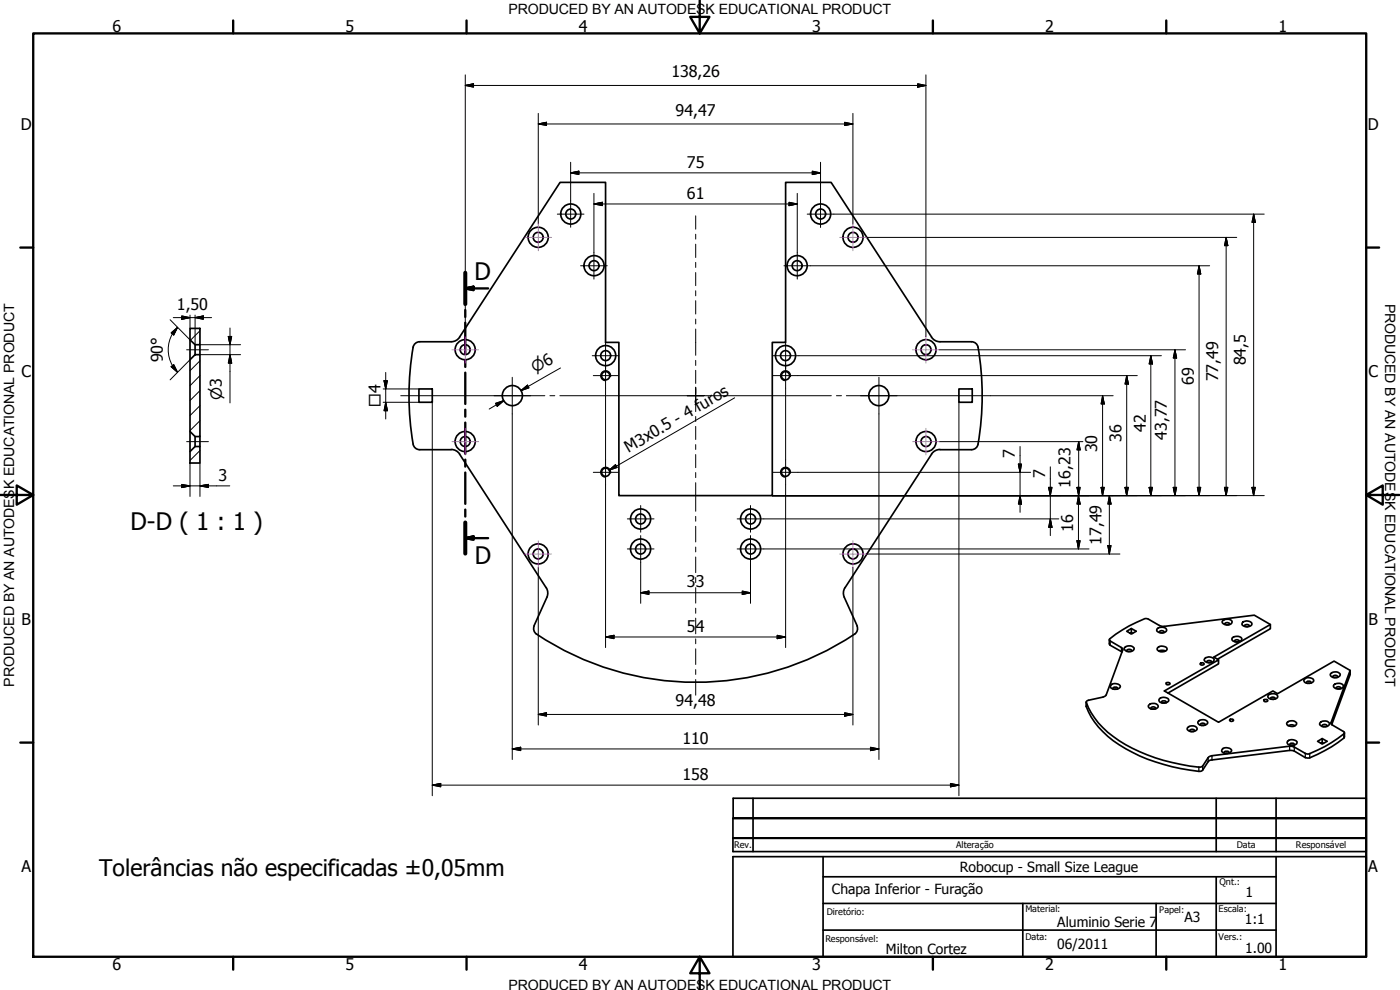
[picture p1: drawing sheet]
<svg xmlns="http://www.w3.org/2000/svg" width="420mm" height="297mm" viewBox="0 0 420 297" stroke-linecap="round" stroke-linejoin="round" font-family="sans-serif">
<!-- layer: Visible (ISO) -->
<g fill="none" stroke="#000" stroke-width=".51">
<path d="M57 98.5h3v4.9h-1.5l-1.5-1.4zM57 107.9l1.5-1.5h1.5v24.6h-1.5l-1.5-1.5zM57 102v5.9M58.5 103.4v3M60 103.4v3M124 104.2a86 86 0 0 0 0 29M125.7 116.7h4v4h-4zM135.4 102.5l-9.9 .1-1.2 .7-.3 .9M137.9 101.1l30.2-46.4h13.6v48h4v46h46.1v-46h4v-48h13.6l30.5 46.9 .8 .6 .9 .3h9.9l1.3 .5a3.5 3.5 0 0 1 1 2.9 84.2 84.2 0 0 1-.4 27.8l-.9 1-.9 .2h-9.5M137.9 101.2l-1 1-1.5 .3M180.5 112.7a1.24 1.24 0 0 1 1.8-1.1 1.24 1.24 0 0 1 .3 2 1.24 1.24 0 0 1-2-.5l-.1-.4M234.5 112.7a1.24 1.24 0 0 1 1.7-1.1 1.24 1.24 0 0 1 .4 2 1.24 1.24 0 0 1-2-.5l-.1-.4"/>
<path d="M287.8 116.7h4v4h-4zM57 135.5l1.5-1.5h1.5v4.9h-3zM57 129.5v6M58.5 131v3M60 131v3M124 133.3l.3 .8 1.2 .8h9.9M135.4 134.9l1.5 .3 1 1M137.9 136.3l26 40M282.1 134.9l-1 .1-1.2 .8-26.5 40.9-.3 1.5 .3 1 3.8 8.6M163.9 176.3l.4 .9v1.5l-4 9.1M160.3 187.8l-.1 1.4 .8 1.1M161 190.2a86 86 0 0 0 95.5 0"/>
<path d="M257.2 187.8l.1 1.4-.8 1.1M337.5 194.3l.8-.4a1.49 1.49 0 0 1 2.1 .8 1.73 1.73 0 0 1-3-.2zM338.2 195.4a.7 .7 0 0 1 .7-.6 .7 .7 0 0 1 .7 .6M338.6 195.5h.6M339.5 188.6l1.5 .8-1.5 .8-1.4-.8 1.4-.8v1.3l-.3 .1M339.5 189.9l.4 .1M347.3 188.6l1.2-.4a1.04 1.04 0 0 1 1.2 .1 1.04 1.04 0 0 1 .3 1.1 2.07 2.07 0 0 1-2.8-.1zM347.4 194.4a1.99 1.99 0 0 1 2.8 .1l.1 .3a1.94 1.94 0 0 1-3 .1zM347.7 195.3l.9-.2 1.2 .2M347.9 189.8a.71 .71 0 0 1 .7-.6 .71 .71 0 0 1 .7 .6M348.3 189.9h.7M360.4 198.9l.9 .1v.4l-.2 .1a.58 .58 0 0 1-.9-.4z"/>
<path d="M361.8 197.3l1.5-.1a.88 .88 0 0 1 .9 1.2 1.82 1.82 0 0 1-2.8-.5zM362.2 198.7a.71 .71 0 0 1 .7-.5 .71 .71 0 0 1 .7 .5M362.6 198.8h.6M366.9 186.3a1.75 1.75 0 0 1 2.9 .4 1.7 1.7 0 0 1-3-.2zM367.6 187.4a.71 .71 0 0 1 .7-.6 .71 .71 0 0 1 .7 .6M368 187.5h.6M369.8 191.4a1.8 1.8 0 0 1 2.9 .4 1.7 1.7 0 0 1-3-.1zM370.5 192.5a.71 .71 0 0 1 .7-.6 .71 .71 0 0 1 .7 .6M370.8 192.6h.7M372.9 186.8a1.82 1.82 0 0 1 2.8 .4 1.89 1.89 0 0 1-3 .2zM373.5 187.9a.71 .71 0 0 1 .7-.5 .71 .71 0 0 1 .7 .5M373.9 188h.6"/>
<path d="M333.6 205.3l1.5-.1a1.13 1.13 0 0 1 1.1 .8 1.94 1.94 0 0 1-3 .2zM334 206.7a.71 .71 0 0 1 .7-.5 .71 .71 0 0 1 .7 .5M334.4 206.8h.6M344.7 211.6a1.72 1.72 0 0 1 2.9 .4 1.73 1.73 0 0 1-3-.2zM345.4 212.7a.74 .74 0 0 1 .7-.6 .74 .74 0 0 1 .7 .6M345.8 212.8h.7M347.9 209.7a1.8 1.8 0 0 1 2.9 .5 1.87 1.87 0 0 1-2.9 .1zM348.6 210.9v-.2a.81 .81 0 0 1 .7-.4 .81 .81 0 0 1 .7 .6M348.9 210.9h.7M350.1 204.8l.9 .1 .1 .4a.69 .69 0 0 1-1.2-.3zM356.4 218.3a1.74 1.74 0 0 1 2.9 .4 1.94 1.94 0 0 1-3 .2zM357.1 219.4a.71 .71 0 0 1 .7-.6 .71 .71 0 0 1 .7 .6"/>
<path d="M357.4 219.5h.7M359.6 216.5a1.74 1.74 0 0 1 2.9 .4 1.73 1.73 0 0 1-3-.2zM360.2 217.6a.7 .7 0 0 1 .7-.6 .7 .7 0 0 1 .7 .6M360.6 217.7h.7M369 216l.8-.2 .4 .3-.3 .3a.58 .58 0 0 1-.9-.4zM379.4 209.9a.78 .78 0 0 1 1.1 .3l-.3 .3h-.7l-.2-.2zM380.6 208.6a1.8 1.8 0 0 1 2.9 .4 1.7 1.7 0 0 1-3-.1zM381.3 209.7a.71 .71 0 0 1 .7-.5 .71 .71 0 0 1 .7 .5M381.6 209.8h.7M386.3 216.8l.7-.5a1.49 1.49 0 0 1 2.1 .9 1.73 1.73 0 0 1-3-.2zM386.6 217.7l.8-.2 1.3 .2M391.4 203.8a1.8 1.8 0 0 1 2.9 .5 1.88 1.88 0 0 1-2.9 .1z"/>
<path d="M392 205a.75 .75 0 0 1 .8-.6 .75 .75 0 0 1 .7 .6M392.4 205h.7M396.4 216.6l.5-.2a1.52 1.52 0 0 1 2.1 .9 1.94 1.94 0 0 1-3 .1zM396.8 218a.7 .7 0 0 1 .7-.7 .7 .7 0 0 1 .7 .7M397.2 218h.6M399.4 202.1l.7-.4a1.49 1.49 0 0 1 2.1 .9 1.73 1.73 0 0 1-3-.2zM399.5 216.8l5.7-15.6v1.2l-5.5 15M400 203.2a.7 .7 0 0 1 .7-.6 .7 .7 0 0 1 .7 .6M400.3 205.5a1.8 1.8 0 0 1 2.9 .4 1.7 1.7 0 0 1-3-.1zM400.4 203.3h.7M401 206.6a.71 .71 0 0 1 .7-.6 .71 .71 0 0 1 .7 .6M401.4 206.7h.6"/>
<path d="M367 224.6l1.5-.2a1.13 1.13 0 0 1 1.1 .9 1.94 1.94 0 0 1-3 .1zM367.4 226l.1-.5 .3-.1a.81 .81 0 0 1 1.1 .4l-.1 .2M367.8 226h.6M386.4 222.4a2.07 2.07 0 0 1 2.9 .2 1.5 1.5 0 0 1-2.4 .9 .73 .73 0 0 1-.5-1.1zM387.1 223.6a.71 .71 0 0 1 .7-.6 .71 .71 0 0 1 .7 .6M387.4 223.6h.7M396.8 221.6l1.5 .8-1.5 .9-1.4-.9 1.4-.8v1.2l-.3 .2M396.8 222.8l.4 .2"/>
<circle cx="161.5" cy="71.2" r="1.49"/>
<circle cx="161.5" cy="71.2" r="3"/>
<circle cx="171.3" cy="64.2" r="1.49"/>
<circle cx="171.3" cy="64.2" r="3"/>
<circle cx="178.3" cy="79.7" r="1.49"/>
<circle cx="178.3" cy="79.7" r="3"/>
<circle cx="239.2" cy="79.7" r="1.49"/>
<circle cx="239.2" cy="79.7" r="3"/>
<circle cx="246.3" cy="64.2" r="1.49"/>
<circle cx="246.3" cy="64.2" r="3"/>
<circle cx="256" cy="71.2" r="1.49"/>
<circle cx="256" cy="71.2" r="3"/>
<circle cx="139.6" cy="104.9" r="1.49"/>
<circle cx="139.6" cy="104.9" r="3"/>
<circle cx="153.8" cy="118.7" r="3"/>
<circle cx="181.8" cy="106.7" r="1.49"/>
<circle cx="181.8" cy="106.7" r="3"/>
<circle cx="235.7" cy="106.7" r="1.49"/>
<circle cx="235.7" cy="106.7" r="3"/>
<circle cx="263.7" cy="118.7" r="3"/>
<circle cx="277.9" cy="104.9" r="1.49"/>
<circle cx="277.9" cy="104.9" r="3"/>
<circle cx="139.6" cy="132.5" r="1.49"/>
<circle cx="139.6" cy="132.5" r="3"/>
<circle cx="277.9" cy="132.5" r="1.49"/>
<circle cx="277.9" cy="132.5" r="3"/>
<circle cx="181.8" cy="141.7" r="1.24"/>
<circle cx="192.2" cy="155.7" r="1.49"/>
<circle cx="192.2" cy="155.7" r="3"/>
<circle cx="225.3" cy="155.7" r="1.49"/>
<circle cx="225.3" cy="155.7" r="3"/>
<circle cx="235.7" cy="141.7" r="1.24"/>
<circle cx="161.5" cy="166.2" r="1.49"/>
<circle cx="161.5" cy="166.2" r="3"/>
<circle cx="192.2" cy="164.7" r="1.49"/>
<circle cx="192.2" cy="164.7" r="3"/>
<circle cx="225.3" cy="164.7" r="1.49"/>
<circle cx="225.3" cy="164.7" r="3"/>
<circle cx="256" cy="166.2" r="1.49"/>
<circle cx="256" cy="166.2" r="3"/>
</g>
<!-- layer: Visible Narrow (ISO) -->
<g fill="none" stroke="#000" stroke-width=".38">
<path d="M183.2 113a1.49 1.49 0 0 0-1.2-1.7 1.49 1.49 0 0 0-1.7 1.2 1.49 1.49 0 0 0 1.2 1.7M237.2 113a1.49 1.49 0 0 0-1.2-1.7 1.49 1.49 0 0 0-1.7 1.2 1.49 1.49 0 0 0 1.2 1.7M183.2 141.9a1.49 1.49 0 0 0-1.2-1.7 1.49 1.49 0 0 0-1.7 1.2 1.49 1.49 0 0 0 1.2 1.8M237.2 141.9a1.49 1.49 0 0 0-1.2-1.7 1.49 1.49 0 0 0-1.7 1.2 1.49 1.49 0 0 0 1.2 1.8M333.2 192.3v1.3M336.5 194.3v1.2M326 210.7v1.3M399.5 216.8v.4M359.8 230.2v1.2M360.9 229.9v1.2M362.6 227.3v1.2M363.7 226.7v1.3"/>
<path d="M387 223.9v1.3M388.4 224.1v1.2M391.7 226v1.3M393.1 226.1v1.3M403.3 220.2v1.3"/>
</g>
<path d="M332.9 191.9v1.3l.3 .4 3.5 2M365.4 197.8l15.9-9.2v-1.2l-17 9.8 1.4 .8M381.3 187.4l-4.9-2.8-27 3.3-1.4-.2-4-2.1a33.4 33.4 0 0 0-11.1 6.2l.1 .4 3.5 2.1 .5 .5-5 13.7-1 .7-4.4 .9-.6 .5a22.5 22.5 0 0 0 9.9 11.6 53.4 53.4 0 0 0 24.6 7.9l.4-.2 1.7-2.6 1.1-.6 23.3-2.8 1.4 .2 4 2.1a33.4 33.4 0 0 0 11.1-6.2l-.1-.4-3.8-2.3-.1-.5M326 210.6v1.4a26.5 26.5 0 0 0 13.9 13.7 54.5 54.5 0 0 0 20.6 5.7l.4-.3 1.7-2.6 1.1-.5 23.3-2.8 1.4 .1 3.3 2 1.4 .1a36.5 36.5 0 0 0 10.3-6.1l.1-1.4M405.2 201.2l-4.8-2.8-17 9.7-1.4-.8-16.3 9.4-16.3-9.4 16.3-9.3v1.2l-15.2 8.7" fill="none" stroke="#000" stroke-width=".51"/>
<!-- layer: Section Line (ISO) -->
<g fill="none" stroke="#000" stroke-width=".7">
<path d="M139.6 86.5l2.5-.5v1zM139.6 81.8v9.4M139.6 93v2.1M139.6 96.8v9.4M139.6 86.5h6.9M139.6 108v2.1M139.6 111.8v9.4M139.6 122.9v2.1M139.6 126.8v9.4M139.6 137.9v2.1M139.6 141.8v9.4M139.6 152.9v2.1"/>
<path d="M139.6 156.8v9.3M139.6 161.5l2.5-.5v.9zM139.6 161.5h6.9"/>
</g>
<path d="M139.6 81.8v9.4M139.6 156.8v9.3" fill="none" stroke="#000" stroke-width="1.2"/>
<path d="M139.6 86.5l2.5-.5zM139.6 86.5l2.5-.5v1zM139.6 161.5l2.5-.5zM139.6 161.5l2.5-.5v.9z" fill="#000" stroke="#000" stroke-width=".7"/>
<!-- layer: Border (ISO) -->
<g fill="none" stroke="#000" stroke-width=".7">
<path d="M10 10h400v277.1h-400zM70 6.1v3.9M140 6.1v3.9M210 0v10l-2.9-4.9h5.8l-2.9 4.9M280 6.1v3.9M350 6.1v3.9M6.1 74.3h3.9M410 74.3h3.9M0 148.5h10l-5-2.8v5.7l5-2.9M410 148.5l5 2.9v-5.7l-5 2.8h10M6.1 222.8h3.9M410 222.8h3.9"/>
<path d="M70 287.1v3.8M140 287.1v3.8M210 287.1l2.9 4.9h-5.8l2.9-4.9v9.9M280 287.1v3.8M350 287.1v3.8"/>
</g>
<!-- layer: Title (ANSI) -->
<path d="M220 257h190v30.1h-190zM247 257v30.1M383 257v30.1M247 279.1h136M247 271.1h136M307 271.1v16M365 263.1v24" fill="none" stroke="#000" stroke-width=".51"/>
<!-- layer: Title (ISO) -->
<path d="M220 239.5h190v16h-190v-10h190h-190zM226 239.5v16M365 239.5v16M383 239.5v16M410 251.5h-190h190M247 263.1h136M347 271.1v16" fill="none" stroke="#000" stroke-width=".51"/>
<!-- layer: Hatch (ISO) -->
<path d="M60 99.2l-2.9 2.9M60 117.2l-3 3M60 112.7l-3 3M60 108.3l-3 2.9M60 135.2l-3 3M60 130.7l-.3 .3M60 126.2l-3 3M60 121.7l-3 3" fill="none" stroke="#000" stroke-width=".3"/>
<!-- layer: Centerline (ISO) -->
<g fill="none" stroke="#000" stroke-width=".3">
<path d="M208.8 64.8v4M208.8 70.3v1.4M208.8 73.3v4M208.8 78.7v1.5M208.8 81.8v3.9M208.8 87.2v1.6M208.8 90.2v4M208.8 95.7v1.5M208.8 98.7v7.9M56 105h6.5M208.8 108.1v1.6M208.8 111.1v3.9"/>
<path d="M208.8 116.6v1.4M208.8 119.6v3.9M56 132.5h6.5M208.8 125v1.5M208.8 127.9v4M208.8 133.4v1.5M208.8 136.4v3.9M208.8 141.8v1.5M208.8 144.8v8.6M208.8 154.9v1.5M208.8 157.9v4.7M208.8 164.1v1.5"/>
<path d="M208.8 167.1v4.7M208.8 173.3v1.5M208.8 176.3v4.7M208.8 182.5v1.5M208.8 185.5v4.7M208.8 191.7v1.5M208.8 194.7v4.7M208.8 200.9v1.5M208.8 203.9v4.7"/>
</g>
<!-- layer: Center Mark (ISO) -->
<g fill="none" stroke="#000" stroke-width=".3">
<path d="M167.3 64.2h8M171.3 60.2v8M174.2 79.7h8M178.2 75.7v8M235.3 79.7h8M239.3 75.7v8M242.3 64.2h8M246.3 60.2v8M120.3 118.7h43.2M148.3 118.7h11M153.7 113.2v11M165 118.7h1.5"/>
<path d="M168 118.7h40.8v2.5v-5v2.5h-2.6h43.3M177.7 106.7h8M178.1 112.7h7.4M181.7 102.7v8M181.7 109v7.4M231.8 106.7h8M232 112.7h7.5M235.8 102.7v8M235.8 109v7.4M251 118.7h1.5M254 118.7h43.2M258.3 118.7h10.9"/>
<path d="M263.8 113.2v11M181.7 138v7.5M235.8 138v7.5M178.1 141.7h7.4M188.3 155.7h8M192.3 151.7v8M221.2 155.7h8M225.2 151.7v8M232 141.7h7.5M188.3 164.7h8M192.3 160.7v8M221.2 164.7h8"/>
<path d="M225.2 160.7v8"/>
</g>
<!-- layer: Dimension (ISO) -->
<g fill="none" stroke="#000" stroke-width=".3">
<path d="M139.6 25.6l2.5-.5v1zM139.6 25.6h138.3M139.6 22.5v78.5M161.5 37.2l2.5-.5v.9zM161.5 34v33.2M161.5 37.2h94.5M253.5 36.7l2.5 .5-2.5 .4zM256 34v33.2M275.4 25.1l2.5 .5-2.5 .5zM277.9 22.5v78.5M171.3 51.9l2.4-.5v1zM171.3 51.9h75"/>
<path d="M171.3 48.7v11.5M178.2 58v17.7M239.3 58v17.7M243.8 51.4l2.5 .5-2.5 .5zM246.3 48.7v11.5M178.2 61.2l2.6-.5v1zM178.2 61.2h61.1M236.8 60.7l2.5 .5-2.5 .5zM243.3 79.7h119.7M250.3 64.2h129.1M260 71.2h111.2M359.9 79.7l.5 2.5h-1.1z"/>
<path d="M359.9 79.7v69M368 71.2l.5 2.5h-1zM368 71.2v77.5M376.2 64.2l.5 2.5h-1zM376.2 64.2v84.5M51.1 95.9l5.9 6.1M51.4 99.9l1.9-1.7-1.2 2.3zM52 95.3h11.5M53.3 98.2a9.5 9.5 0 0 0 0 13.5M54.5 94.8l2.5 .5-2.5 .5zM57 94.5v4M58.5 95.3l2.5-.5v1z"/>
<path d="M58.5 94.5v8.9M69 98.4v22.5M51.4 110l.7-.6 1.2 2.3zM57 107.9l-5.9 6.1M60 103.4h12.2M60 106.4h12.2M68.5 101h1l-.5 2.4zM69 106.4l.5 2.6h-1zM115 116.7h10.7M115.3 114.2h1l-.5 2.5zM115.8 111.7v14M156.3 117.2l2-1.6 .4 .8z"/>
<path d="M168.2 110.4l-11.9 6.8 2.2-1.3M181.7 116.4v2.2M181.7 118.8v19.2M235.8 116.4v2.2M235.8 118.8v19.2M239.5 112.7h101.8M239.8 106.7h38M278 106.7h70.6M281.9 105h73.9M297.2 118.7h36.9M330.9 118.7l.5 2.5h-.9zM330.9 118.7v30"/>
<path d="M338.1 112.7l.5 2.5h-1zM338.1 112.7v36M345.4 106.7l.5 2.5h-1zM345.4 106.7v42M352.6 105l.5 2.4h-1zM352.6 105v43.7M57 138.9v10.1M60 138.9v10.1M115 120.7h10.7M115.8 120.7l.5 2.5h-1zM129.7 120.7v118M148.7 121l2.5-.8-2 1.7z"/>
<path d="M151.2 120.2l-4.4 2.5M153.7 124.2v103.7M263.8 124.2v103.7M281.9 132.5h43.1M287.8 120.7v118M305.6 139.2h1l-.5 2.5zM306.1 134v19.7M323.7 132.5l.5 2.5h-1zM323.7 132.5v16.2M52 145.8h17M54.5 145.3l2.5 .5-2.5 .5zM60 145.8l2.5-.5v1z"/>
<path d="M181.7 145.5v48.8M229.2 155.7h88.6M231.8 148.7h147.6M235.8 145.5v48.8M239.5 141.7h69.8M306.1 148.7l.5 2.5h-1zM314.7 146.2h1l-.5 2.5zM315.2 155.7l.5 2.5h-1zM315.2 140.1v20.6M323.2 146.2h1l-.5 2.5zM323.7 148.7l.5 2.5h-1zM323.7 148.7v16"/>
<path d="M330.5 146.2h.9l-.5 2.5zM332.9 148.7l.5 2.5h-.9zM332.9 148.7v17.5M337.6 146.2h1l-.5 2.5zM344.9 146.2h1l-.5 2.5zM352.1 146.2h1l-.5 2.5zM359.3 146.2h1.1l-.5 2.5zM367.5 146.2h1l-.5 2.5zM375.7 146.2h1l-.5 2.5zM161.5 170.2v47.3M192.3 177.8l2.5-.5v1.1zM192.3 177.8h32.9"/>
<path d="M192.3 168.7v12.3M222.8 177.3l2.4 .5-2.4 .6zM225.2 168.7v12.3M229.2 164.7h26.7M256 170.2v47.3M256.1 164.7h70.7M260 166.2h76.1M323.2 162.2h1l-.5 2.5zM332.5 163.7h.9l-.5 2.5zM181.7 191.1l2.6-.5v1zM181.7 191.1h54.1M233.2 190.6l2.6 .5-2.6 .5z"/>
<path d="M161.5 214.4l2.5-.5v1zM161.5 214.4h94.5M253.5 213.9l2.5 .5-2.5 .5zM129.7 235.6l2.6-.5v1zM129.7 235.6h158.1M153.7 224.7l2.6-.5v1zM153.7 224.7h110.1M261.2 224.2l2.6 .5-2.6 .5zM285.2 235.1l2.6 .5-2.6 .5z"/>
</g>
<g fill="#000" stroke="#000" stroke-width=".3">
<path d="M139.6 25.6l2.5-.5zM139.6 25.6l2.5-.5v1zM161.5 37.2l2.5-.5zM161.5 37.2l2.5-.5v.9zM253.5 37.6l2.5-.4zM253.5 36.7l2.5 .5-2.5 .4zM275.4 26.1l2.5-.5zM275.4 25.1l2.5 .5-2.5 .5zM171.3 51.9l2.4-.5zM171.3 51.9l2.4-.5v1zM243.8 52.4l2.5-.5zM243.8 51.4l2.5 .5-2.5 .5z"/>
<path d="M178.2 61.2l2.6-.5zM178.2 61.2l2.6-.5v1zM236.8 61.7l2.5-.5zM236.8 60.7l2.5 .5-2.5 .5zM368 71.2l.5 2.5zM368 71.2l.5 2.5h-1zM376.2 64.2l.5 2.5zM376.2 64.2l.5 2.5h-1zM54.5 95.8l2.5-.5zM54.5 94.8l2.5 .5-2.5 .5zM58.5 95.3l2.5-.5zM58.5 95.3l2.5-.5v1z"/>
<path d="M359.9 79.7l.5 2.5zM359.9 79.7l.5 2.5h-1.1zM51.4 110l1.9 1.7zM51.4 110l.7-.6 1.2 2.3zM53.3 98.2l-1.2 2.3zM51.4 99.9l1.9-1.7-1.2 2.3zM68.5 101l.5 2.4zM68.5 101h1l-.5 2.4zM69 106.4l.5 2.6zM69 106.4l.5 2.6h-1zM115.3 114.2l.5 2.5zM115.3 114.2h1l-.5 2.5z"/>
<path d="M156.3 117.2l2-1.6zM156.3 117.2l2-1.6 .4 .8zM338.1 112.7l.5 2.5zM338.1 112.7l.5 2.5h-1zM345.4 106.7l.5 2.5zM345.4 106.7l.5 2.5h-1zM352.6 105l.5 2.4zM352.6 105l.5 2.4h-1zM115.8 120.7l.5 2.5zM115.8 120.7l.5 2.5h-1zM149.2 121.9l2-1.7zM148.7 121l2.5-.8-2 1.7z"/>
<path d="M305.6 139.2l.5 2.5zM305.6 139.2h1l-.5 2.5zM323.7 132.5l.5 2.5zM323.7 132.5l.5 2.5h-1zM330.9 118.7l.5 2.5zM330.9 118.7l.5 2.5h-.9zM54.5 146.3l2.5-.5zM54.5 145.3l2.5 .5-2.5 .5zM60 145.8l2.5-.5zM60 145.8l2.5-.5v1zM306.1 148.7l.5 2.5zM306.1 148.7l.5 2.5h-1z"/>
<path d="M314.7 146.2l.5 2.5zM314.7 146.2h1l-.5 2.5zM315.2 155.7l.5 2.5zM315.2 155.7l.5 2.5h-1zM323.2 146.2l.5 2.5zM323.2 146.2h1l-.5 2.5zM323.7 148.7l.5 2.5zM323.7 148.7l.5 2.5h-1zM330.5 146.2l.4 2.5zM330.5 146.2h.9l-.5 2.5zM332.9 148.7l.5 2.5zM332.9 148.7l.5 2.5h-.9z"/>
<path d="M337.6 146.2l.5 2.5zM337.6 146.2h1l-.5 2.5zM344.9 146.2l.5 2.5zM344.9 146.2h1l-.5 2.5zM352.1 146.2l.5 2.5zM352.1 146.2h1l-.5 2.5zM359.3 146.2l.6 2.5zM359.3 146.2h1.1l-.5 2.5zM367.5 146.2l.5 2.5zM367.5 146.2h1l-.5 2.5zM375.7 146.2l.5 2.5zM375.7 146.2h1l-.5 2.5z"/>
<path d="M192.3 177.8l2.5-.5zM192.3 177.8l2.5-.5v1.1zM222.8 178.4l2.4-.6zM222.8 177.3l2.4 .5-2.4 .6zM323.2 162.2l.5 2.5zM323.2 162.2h1l-.5 2.5zM332.5 163.7l.4 2.5zM332.5 163.7h.9l-.5 2.5zM181.7 191.1l2.6-.5zM181.7 191.1l2.6-.5v1zM233.2 191.6l2.6-.5zM233.2 190.6l2.6 .5-2.6 .5z"/>
<path d="M161.5 214.4l2.5-.5zM161.5 214.4l2.5-.5v1zM253.5 214.9l2.5-.5zM253.5 213.9l2.5 .5-2.5 .5zM129.7 235.6l2.6-.5zM129.7 235.6l2.6-.5v1zM153.7 224.7l2.6-.5zM153.7 224.7l2.6-.5v1zM261.2 225.2l2.6-.5zM261.2 224.2l2.6 .5-2.6 .5zM285.2 236.1l2.6-.5zM285.2 235.1l2.6 .5-2.6 .5z"/>
</g>
<!-- layer: Symbol (ISO) -->
<path d="M220.5 119.4l-37.7 21.7M182.8 141.1l1.9-1.7 .5 .9z" fill="none" stroke="#000" stroke-width=".3"/>
<path d="M182.8 141.1l1.9-1.7zM182.8 141.1l1.9-1.7 .5 .9z" fill="#000" stroke="#000" stroke-width=".3"/>
<!-- layer: Center Mark (ISO) -->
<g fill="none" stroke="#f0f" stroke-width=".3">
<path d="M157.5 71.2h8M161.5 67.2v8M252 71.2h8M256 67.2v8M135.6 105h8M139.6 101v8M273.9 105h8M277.9 101v8M135.6 132.5h8M139.6 128.5v8M273.9 132.5h8M277.9 128.5v8"/>
<path d="M157.5 166.2h8M161.5 162.2v8M252 166.2h8M256 162.2v8"/>
</g>
<g font-size="7.2">
<text x="142.4" y="84">D</text>
<text x="39.2" y="159.1">D-D ( 1 : 1 )</text>
<text x="142.5" y="169.2">D</text>
</g>
<text font-size="6.9" x="29.8" y="262.9">Tolerâncias não especificadas ±0,05mm</text>
<g font-size="4.8">
<text x="33.7" y="9.6">6</text>
<text x="103.7" y="9.6">5</text>
<text x="173.7" y="9.6">4</text>
<text x="243.7" y="9.6">3</text>
<text x="313.7" y="9.6">2</text>
<text x="383.7" y="9.6">1</text>
<text x="201.5" y="23.2">138,26</text>
<text x="202.8" y="34.8">94,47</text>
<text x="6.2" y="38.9">D</text>
<text x="410.5" y="38.9">D</text>
<text x="206.1" y="50.3">75</text>
<text x="206.1" y="59.6">61</text>
<text x="53.1" y="92.9">1,50</text>
<text x="6.4" y="113.1">C</text>
<text x="48.9" y="108.7" transform="rotate(-90 48.9 108.7)">90°</text>
<text x="373.9" y="109.7" transform="rotate(-90 373.9 109.7)">84,5</text>
<text x="410.7" y="113.1">C</text>
<text x="358.3" y="115.5" transform="rotate(-90 358.3 115.5)">69</text>
<text x="365.6" y="114.4" transform="rotate(-90 365.6 114.4)">77,49</text>
<text x="343.9" y="129.5" transform="rotate(-90 343.9 129.5)">42</text>
<text x="350.2" y="131.9" transform="rotate(-90 350.2 131.9)">43,77</text>
<text x="188.7" y="135.9" transform="rotate(-30 188.7 135.9)">M3x0.5 - 4 furos</text>
<text x="304.6" y="137.4" transform="rotate(-90 304.6 137.4)">7</text>
<text x="329.3" y="135.7" transform="rotate(-90 329.3 135.7)">30</text>
<text x="336.5" y="132.6" transform="rotate(-90 336.5 132.6)">36</text>
<text x="313.7" y="143.4" transform="rotate(-90 313.7 143.4)">7</text>
<text x="65.6" y="144.2">3</text>
<text x="321.3" y="146.3" transform="rotate(-90 321.3 146.3)">16,23</text>
<text x="322.1" y="159.7" transform="rotate(-90 322.1 159.7)">16</text>
<text x="330.6" y="163.4" transform="rotate(-90 330.6 163.4)">17,49</text>
<text x="206.1" y="176.3">33</text>
<text x="6.4" y="187.4">B</text>
<text x="206.1" y="189.5">5</text>
<text x="208.8" y="189.5">4</text>
<text x="410.7" y="187.4">B</text>
<text x="202.8" y="211.9">94,48</text>
<text x="204.9" y="223.1">110</text>
<text x="204.9" y="234">158</text>
<text x="6.4" y="261.7">A</text>
<text x="410.7" y="261.7">A</text>
<text x="33.7" y="290.9">6</text>
<text x="103.7" y="290.9">5</text>
<text x="173.7" y="290.9">4</text>
<text x="243.7" y="290.9">3</text>
<text x="313.7" y="290.9">2</text>
<text x="383.7" y="290.9">1</text>
</g>
<g font-size="4.6">
<text x="160.7" y="111.9" transform="rotate(-30 160.7 111.9)">⌀6</text>
<text x="66.6" y="120.1" transform="rotate(-90 66.6 120.1)">⌀3</text>
<text x="114.2" y="122.1" transform="rotate(-90 114.2 122.1)">□4</text>
</g>
<g font-size="4.3">
<text x="152.6" y="4.3">PRODUCED BY AN AUTODESK EDUCATIONAL PRODUCT</text>
<text x="415.7" y="91.1" transform="rotate(90 415.7 91.1)">PRODUCED BY AN AUTODESK EDUCATIONAL PRODUCT</text>
<text x="4.3" y="206" transform="rotate(-90 4.3 206)">PRODUCED BY AN AUTODESK EDUCATIONAL PRODUCT</text>
<text x="152.6" y="297">PRODUCED BY AN AUTODESK EDUCATIONAL PRODUCT</text>
</g>
<g font-size="4.2">
<text x="288.1" y="261.5">Robocup - Small Size League</text>
<text x="249.7" y="268.3">Chapa Inferior - Furação</text>
<text x="373.8" y="269.2">1</text>
<text x="317.3" y="278">Aluminio Serie 7</text>
<text x="355.5" y="276.8">A3</text>
<text x="373.6" y="277.2">1:1</text>
<text x="265.9" y="286.1">Milton Cortez</text>
<text x="317.2" y="284.7">06/2011</text>
<text x="373.7" y="285.9">1.00</text>
</g>
<g font-size="2.7">
<text x="220.3" y="254.5">Rev.</text>
<text x="287" y="254.5">Alteração</text>
<text x="371.2" y="254.5">Data</text>
<text x="388.9" y="254.4">Responsável</text>
<text x="366" y="265.4">Qnt.:</text>
<text x="248.1" y="274.4">Diretório:</text>
<text x="307.7" y="273.7">Material:</text>
<text x="347.9" y="273.8">Papel:</text>
<text x="365.7" y="273.6">Escala:</text>
<text x="307.7" y="282">Data:</text>
<text x="365.7" y="282">Vers.:</text>
<text x="247.7" y="282.6">Responsável:</text>
</g>
</svg>
